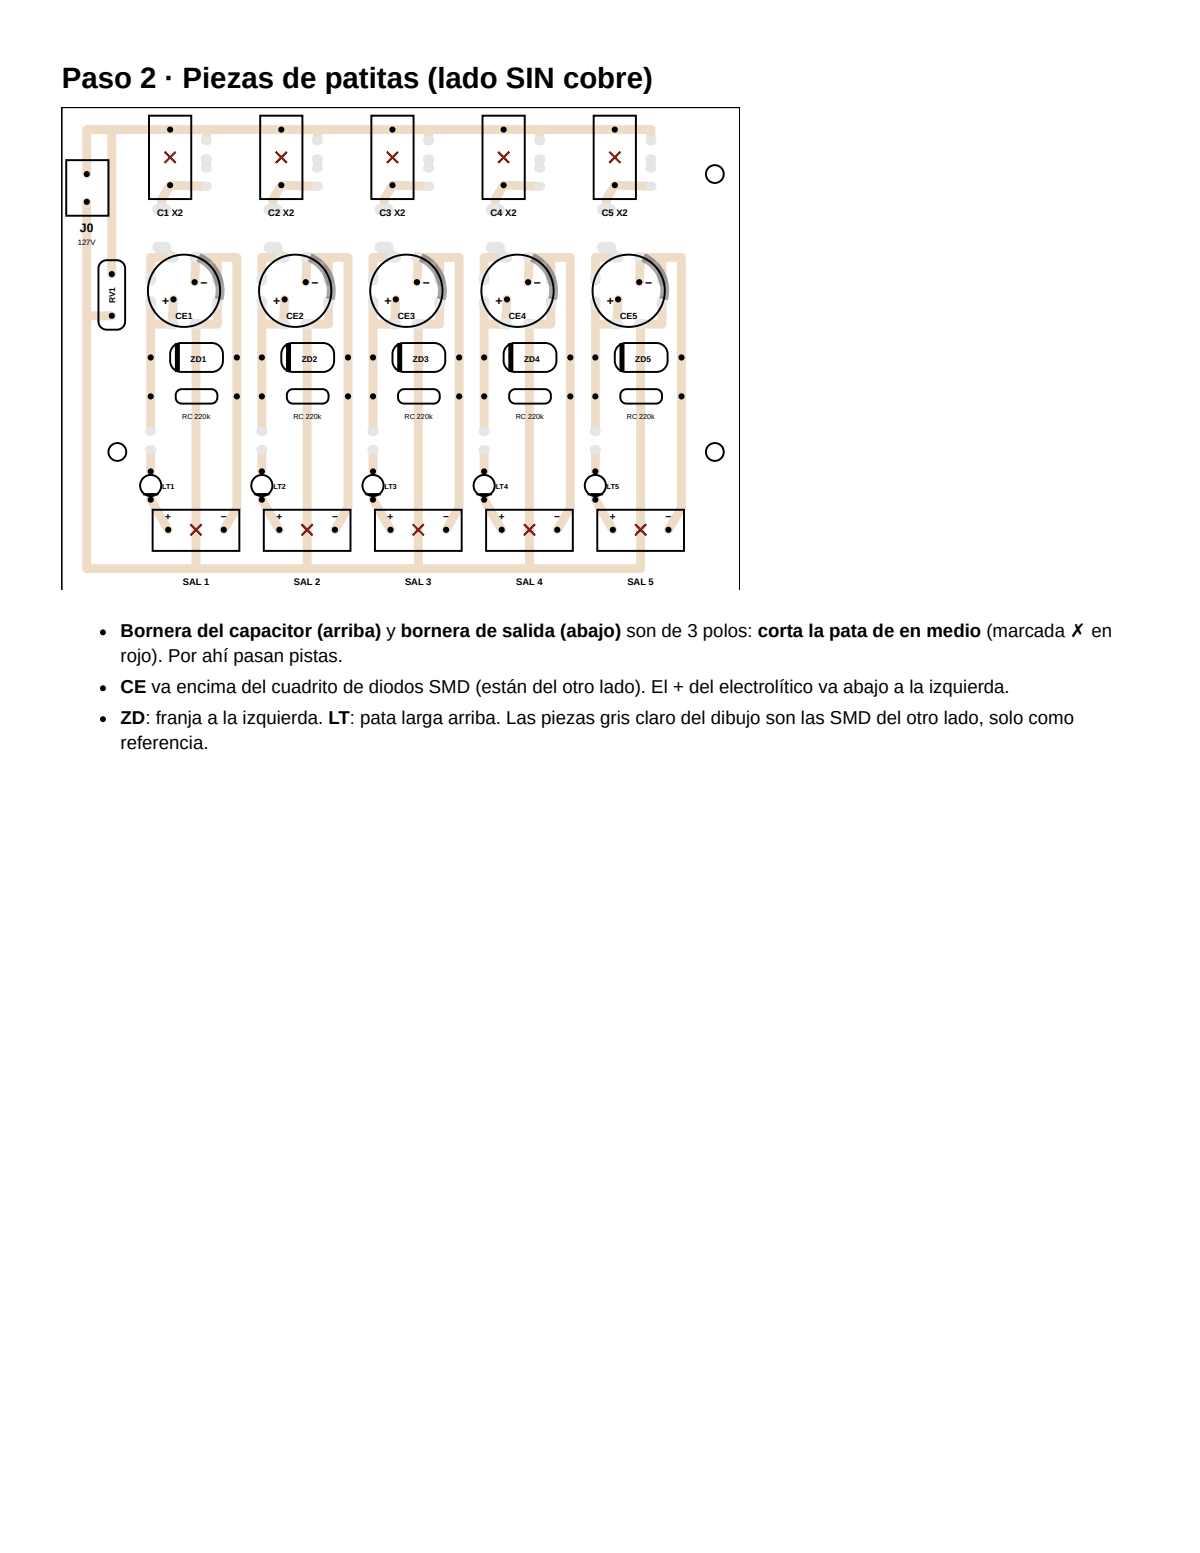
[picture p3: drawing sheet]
<svg xmlns="http://www.w3.org/2000/svg" width="216mm" height="279mm" viewBox="0 0 216 279" stroke-linecap="round" stroke-linejoin="round" font-family="sans-serif">
<path d="M11.1 106.1v-86.8h122v86.8" fill="none" stroke="#000" stroke-width=".3"/>
<g fill="none" stroke="#efdcc6" stroke-width="1.6">
<path d="M15.6 36.3v66h99.7v-44h3.8v-3.8M20.1 23.3v26M37.1 33.5l-6.5-.2-1.5 2.5v1.9M37.1 23.3v2M37.1 28.6v1.6M57.1 33.5l-6.5-.2-1.5 2.5v1.9M57.1 23.3v2M57.1 28.6v1.6M77.1 33.5l-6.5-.2-1.5 2.5v1.9M77.1 23.3v2M77.1 28.6v1.6M97.1 33.5l-6.5-.2-1.5 2.5v1.9"/>
<path d="M97.1 23.3v2M97.1 28.6v1.6M117.1 33.5l-6.5-.2-1.5 2.5v1.9M117.1 25.3v-2h-101.5v8M117.1 28.6v1.6M15.6 56.8h4.5M27.1 58.3v19.3M29.1 44.5l1.9 1.8h-3.9v3.9M31.2 53.9l-.2 4.4h-3.9v-3.8M39.1 50.2v-3.9h-3.8l-.3 4.5M39.1 54.5v3.8h-3.8v44M39.1 46.3h3.5v45l-2.3 4"/>
<path d="M47.1 58.3v19.3M49.1 44.5l1.9 1.8h-3.9v3.9M51.2 53.9l-.2 4.4h-3.9v-3.8M59.1 50.2v-3.9h-3.8l-.3 4.5M59.1 54.5v3.8h-3.8v44M59.1 46.3h3.5v45l-2.3 4M67.1 58.3v19.3M69.1 44.5l1.9 1.8h-3.9v3.9M71.2 53.9l-.2 4.4h-3.9v-3.8M79.1 50.2v-3.9h-3.8l-.3 4.5M79.1 54.5v3.8h-3.8v44M79.1 46.3h3.5v45l-2.3 4"/>
<path d="M87.1 58.3v19.3M89.1 44.5l1.9 1.8h-3.9v3.9M91.2 53.9l-.2 4.4h-3.9v-3.8M99.1 50.2v-3.9h-3.8l-.3 4.5M99.1 54.5v3.8h-3.8v44M99.1 46.3h3.5v45l-2.3 4M107.1 58.3v19.3M109.1 44.5l1.9 1.8h-3.9v3.9M111.2 53.9l-.2 4.4h-3.9v-3.8M119.1 50.2v-3.9h-3.8l-.3 4.5M119.1 46.3h3.5v45l-2.3 4M27.1 80.9v3.9"/>
<path d="M27.1 89.9l3.2 5.4M47.1 80.9v3.9M47.1 89.9l3.2 5.4M67.1 80.9v3.9M67.1 89.9l3.2 5.4M87.1 80.9v3.9M87.1 89.9l3.2 5.4M107.1 80.9v3.9M107.1 89.9l3.2 5.4"/>
</g>
<g fill="#e6e6e6">
<path d="M36.3 24.7a1.01 1.01 0 0 1 1.2-.2 1.01 1.01 0 0 1 .6 1 1.02 1.02 0 0 1-1.1 .6 1.02 1.02 0 0 1-.9-.9z"/>
<path d="M36.3 28a1.01 1.01 0 0 1 1.2-.2 1.01 1.01 0 0 1 .6 1 1.02 1.02 0 0 1-1.1 .6 1.02 1.02 0 0 1-.9-.9z"/>
<path d="M36.3 29.6a1.01 1.01 0 0 1 1.2-.2 1.01 1.01 0 0 1 .6 1 1.02 1.02 0 0 1-1.1 .6 1.02 1.02 0 0 1-.9-.9z"/>
<path d="M36.3 32.9a1.01 1.01 0 0 1 1.2-.2 1.01 1.01 0 0 1 .6 1 1.02 1.02 0 0 1-1.1 .6 1.02 1.02 0 0 1-.9-.9z"/>
<path d="M27.7 37l.5-.3h1.6a1 1 0 0 1 1 1 1 1 0 0 1-1 1h-1.4a1 1 0 0 1-.9-.6 1 1 0 0 1 .2-1.1z"/>
<path d="M27.7 43.8l.5-.3h1.6a1 1 0 0 1 1 1 1 1 0 0 1-1 1h-1.4a1 1 0 0 1-.9-.6 1 1 0 0 1 .2-1.1z"/>
<path d="M30 45.6a1.3 1.3 0 0 1 2.1 .5 1.06 1.06 0 0 1-1.4 1.2 .95 .95 0 0 1-.9-.6 .95 .95 0 0 1 .2-1.1z"/>
<path d="M34.3 45.6a1.3 1.3 0 0 1 2.1 .5 1.06 1.06 0 0 1-1.4 1.2 .95 .95 0 0 1-.9-.6 .95 .95 0 0 1 .2-1.1z"/>
<path d="M26.4 49.2a1.02 1.02 0 0 1 1.3 0 1.02 1.02 0 0 1 .4 1.2 .95 .95 0 0 1-1 1 .95 .95 0 0 1-.9-1v-.7z"/>
<path d="M26.4 53.5a1.02 1.02 0 0 1 1.3 0 1.02 1.02 0 0 1 .4 1.2 .95 .95 0 0 1-1 1 .95 .95 0 0 1-.9-1v-.7z"/>
<path d="M30 57.6a1.3 1.3 0 0 1 2.1 .5 1.06 1.06 0 0 1-1.4 1.2 .95 .95 0 0 1-.9-.6 .95 .95 0 0 1 .2-1.1z"/>
<path d="M34.3 57.6a1.3 1.3 0 0 1 2.1 .5 1.06 1.06 0 0 1-1.4 1.2 .95 .95 0 0 1-.9-.6 .95 .95 0 0 1 .2-1.1z"/>
<path d="M38.4 49.2a1.02 1.02 0 0 1 1.3 0 1.02 1.02 0 0 1 .4 1.2 .95 .95 0 0 1-1 1 .95 .95 0 0 1-.9-1v-.7z"/>
<path d="M38.4 53.5a1.02 1.02 0 0 1 1.3 0 1.02 1.02 0 0 1 .4 1.2 .95 .95 0 0 1-1 1 .95 .95 0 0 1-.9-1v-.7z"/>
<path d="M26.3 77a1.01 1.01 0 0 1 1.2-.2 1.01 1.01 0 0 1 .6 1 1.02 1.02 0 0 1-1.1 .6 1.02 1.02 0 0 1-.9-.9z"/>
<path d="M26.3 80.3a1.01 1.01 0 0 1 1.2-.2 1.01 1.01 0 0 1 .6 1 1.02 1.02 0 0 1-1.1 .6 1.02 1.02 0 0 1-.9-.9z"/>
<path d="M56.3 24.7a1.01 1.01 0 0 1 1.2-.2 1.01 1.01 0 0 1 .6 1 1.02 1.02 0 0 1-1.1 .6 1.02 1.02 0 0 1-.9-.9z"/>
<path d="M56.3 28a1.01 1.01 0 0 1 1.2-.2 1.01 1.01 0 0 1 .6 1 1.02 1.02 0 0 1-1.1 .6 1.02 1.02 0 0 1-.9-.9z"/>
<path d="M56.3 29.6a1.01 1.01 0 0 1 1.2-.2 1.01 1.01 0 0 1 .6 1 1.02 1.02 0 0 1-1.1 .6 1.02 1.02 0 0 1-.9-.9z"/>
<path d="M56.3 32.9a1.01 1.01 0 0 1 1.2-.2 1.01 1.01 0 0 1 .6 1 1.02 1.02 0 0 1-1.1 .6 1.02 1.02 0 0 1-.9-.9z"/>
<path d="M47.7 37l.5-.3h1.6a1 1 0 0 1 1 1 1 1 0 0 1-1 1h-1.4a1 1 0 0 1-.9-.6 1 1 0 0 1 .2-1.1z"/>
<path d="M47.7 43.8l.5-.3h1.6a1 1 0 0 1 1 1 1 1 0 0 1-1 1h-1.4a1 1 0 0 1-.9-.6 1 1 0 0 1 .2-1.1z"/>
<path d="M50 45.6a1.3 1.3 0 0 1 2.1 .5 1.06 1.06 0 0 1-1.4 1.2 .95 .95 0 0 1-.9-.6 .95 .95 0 0 1 .2-1.1z"/>
<path d="M54.3 45.6a1.3 1.3 0 0 1 2.1 .5 1.06 1.06 0 0 1-1.4 1.2 .95 .95 0 0 1-.9-.6 .95 .95 0 0 1 .2-1.1z"/>
<path d="M46.4 49.2a1.02 1.02 0 0 1 1.3 0 1.02 1.02 0 0 1 .4 1.2 .95 .95 0 0 1-1 1 .95 .95 0 0 1-.9-1v-.7z"/>
<path d="M46.4 53.5a1.02 1.02 0 0 1 1.3 0 1.02 1.02 0 0 1 .4 1.2 .95 .95 0 0 1-1 1 .95 .95 0 0 1-.9-1v-.7z"/>
<path d="M50 57.6a1.3 1.3 0 0 1 2.1 .5 1.06 1.06 0 0 1-1.4 1.2 .95 .95 0 0 1-.9-.6 .95 .95 0 0 1 .2-1.1z"/>
<path d="M54.3 57.6a1.3 1.3 0 0 1 2.1 .5 1.06 1.06 0 0 1-1.4 1.2 .95 .95 0 0 1-.9-.6 .95 .95 0 0 1 .2-1.1z"/>
<path d="M58.4 49.2a1.02 1.02 0 0 1 1.3 0 1.02 1.02 0 0 1 .4 1.2 .95 .95 0 0 1-1 1 .95 .95 0 0 1-.9-1v-.7z"/>
<path d="M58.4 53.5a1.02 1.02 0 0 1 1.3 0 1.02 1.02 0 0 1 .4 1.2 .95 .95 0 0 1-1 1 .95 .95 0 0 1-.9-1v-.7z"/>
<path d="M46.3 77a1.01 1.01 0 0 1 1.2-.2 1.01 1.01 0 0 1 .6 1 1.02 1.02 0 0 1-1.1 .6 1.02 1.02 0 0 1-.9-.9z"/>
<path d="M46.3 80.3a1.01 1.01 0 0 1 1.2-.2 1.01 1.01 0 0 1 .6 1 1.02 1.02 0 0 1-1.1 .6 1.02 1.02 0 0 1-.9-.9z"/>
<path d="M76.3 24.7a1.01 1.01 0 0 1 1.2-.2 1.01 1.01 0 0 1 .6 1 1.02 1.02 0 0 1-1.1 .6 1.02 1.02 0 0 1-.9-.9z"/>
<path d="M76.3 28a1.01 1.01 0 0 1 1.2-.2 1.01 1.01 0 0 1 .6 1 1.02 1.02 0 0 1-1.1 .6 1.02 1.02 0 0 1-.9-.9z"/>
<path d="M76.3 29.6a1.01 1.01 0 0 1 1.2-.2 1.01 1.01 0 0 1 .6 1 1.02 1.02 0 0 1-1.1 .6 1.02 1.02 0 0 1-.9-.9z"/>
<path d="M76.3 32.9a1.01 1.01 0 0 1 1.2-.2 1.01 1.01 0 0 1 .6 1 1.02 1.02 0 0 1-1.1 .6 1.02 1.02 0 0 1-.9-.9z"/>
<path d="M67.7 37l.5-.3h1.6a1 1 0 0 1 1 1 1 1 0 0 1-1 1h-1.4a1 1 0 0 1-.9-.6 1 1 0 0 1 .2-1.1z"/>
<path d="M67.7 43.8l.5-.3h1.6a1 1 0 0 1 1 1 1 1 0 0 1-1 1h-1.4a1 1 0 0 1-.9-.6 1 1 0 0 1 .2-1.1z"/>
<path d="M70 45.6a1.3 1.3 0 0 1 2.1 .5 1.06 1.06 0 0 1-1.4 1.2 .95 .95 0 0 1-.9-.6 .95 .95 0 0 1 .2-1.1z"/>
<path d="M74.3 45.6a1.3 1.3 0 0 1 2.1 .5 1.06 1.06 0 0 1-1.4 1.2 .95 .95 0 0 1-.9-.6 .95 .95 0 0 1 .2-1.1z"/>
<path d="M66.4 49.2a1.02 1.02 0 0 1 1.3 0 1.02 1.02 0 0 1 .4 1.2 .95 .95 0 0 1-1 1 .95 .95 0 0 1-.9-1v-.7z"/>
<path d="M66.4 53.5a1.02 1.02 0 0 1 1.3 0 1.02 1.02 0 0 1 .4 1.2 .95 .95 0 0 1-1 1 .95 .95 0 0 1-.9-1v-.7z"/>
<path d="M70 57.6a1.3 1.3 0 0 1 2.1 .5 1.06 1.06 0 0 1-1.4 1.2 .95 .95 0 0 1-.9-.6 .95 .95 0 0 1 .2-1.1z"/>
<path d="M74.3 57.6a1.3 1.3 0 0 1 2.1 .5 1.06 1.06 0 0 1-1.4 1.2 .95 .95 0 0 1-.9-.6 .95 .95 0 0 1 .2-1.1z"/>
<path d="M78.4 49.2a1.02 1.02 0 0 1 1.3 0 1.02 1.02 0 0 1 .4 1.2 .95 .95 0 0 1-1 1 .95 .95 0 0 1-.9-1v-.7z"/>
<path d="M78.4 53.5a1.02 1.02 0 0 1 1.3 0 1.02 1.02 0 0 1 .4 1.2 .95 .95 0 0 1-1 1 .95 .95 0 0 1-.9-1v-.7z"/>
<path d="M66.3 77a1.01 1.01 0 0 1 1.2-.2 1.01 1.01 0 0 1 .6 1 1.02 1.02 0 0 1-1.1 .6 1.02 1.02 0 0 1-.9-.9z"/>
<path d="M66.3 80.3a1.01 1.01 0 0 1 1.2-.2 1.01 1.01 0 0 1 .6 1 1.02 1.02 0 0 1-1.1 .6 1.02 1.02 0 0 1-.9-.9z"/>
<path d="M96.3 24.7a1.01 1.01 0 0 1 1.2-.2 1.01 1.01 0 0 1 .6 1 1.02 1.02 0 0 1-1.1 .6 1.02 1.02 0 0 1-.9-.9z"/>
<path d="M96.3 28a1.01 1.01 0 0 1 1.2-.2 1.01 1.01 0 0 1 .6 1 1.02 1.02 0 0 1-1.1 .6 1.02 1.02 0 0 1-.9-.9z"/>
<path d="M96.3 29.6a1.01 1.01 0 0 1 1.2-.2 1.01 1.01 0 0 1 .6 1 1.02 1.02 0 0 1-1.1 .6 1.02 1.02 0 0 1-.9-.9z"/>
<path d="M96.3 32.9a1.01 1.01 0 0 1 1.2-.2 1.01 1.01 0 0 1 .6 1 1.02 1.02 0 0 1-1.1 .6 1.02 1.02 0 0 1-.9-.9z"/>
<path d="M87.7 37l.5-.3h1.6a1 1 0 0 1 1 1 1 1 0 0 1-1 1h-1.4a1 1 0 0 1-.9-.6 1 1 0 0 1 .2-1.1z"/>
<path d="M87.7 43.8l.5-.3h1.6a1 1 0 0 1 1 1 1 1 0 0 1-1 1h-1.4a1 1 0 0 1-.9-.6 1 1 0 0 1 .2-1.1z"/>
<path d="M90 45.6a1.3 1.3 0 0 1 2.1 .5 1.06 1.06 0 0 1-1.4 1.2 .95 .95 0 0 1-.9-.6 .95 .95 0 0 1 .2-1.1z"/>
<path d="M94.3 45.6a1.3 1.3 0 0 1 2.1 .5 1.06 1.06 0 0 1-1.4 1.2 .95 .95 0 0 1-.9-.6 .95 .95 0 0 1 .2-1.1z"/>
<path d="M86.4 49.2a1.02 1.02 0 0 1 1.3 0 1.02 1.02 0 0 1 .4 1.2 .95 .95 0 0 1-1 1 .95 .95 0 0 1-.9-1v-.7z"/>
<path d="M86.4 53.5a1.02 1.02 0 0 1 1.3 0 1.02 1.02 0 0 1 .4 1.2 .95 .95 0 0 1-1 1 .95 .95 0 0 1-.9-1v-.7z"/>
<path d="M90 57.6a1.3 1.3 0 0 1 2.1 .5 1.06 1.06 0 0 1-1.4 1.2 .95 .95 0 0 1-.9-.6 .95 .95 0 0 1 .2-1.1z"/>
<path d="M94.3 57.6a1.3 1.3 0 0 1 2.1 .5 1.06 1.06 0 0 1-1.4 1.2 .95 .95 0 0 1-.9-.6 .95 .95 0 0 1 .2-1.1z"/>
<path d="M98.4 49.2a1.02 1.02 0 0 1 1.3 0 1.02 1.02 0 0 1 .4 1.2 .95 .95 0 0 1-1 1 .95 .95 0 0 1-.9-1v-.7z"/>
<path d="M98.4 53.5a1.02 1.02 0 0 1 1.3 0 1.02 1.02 0 0 1 .4 1.2 .95 .95 0 0 1-1 1 .95 .95 0 0 1-.9-1v-.7z"/>
<path d="M86.3 77a1.01 1.01 0 0 1 1.2-.2 1.01 1.01 0 0 1 .6 1 1.02 1.02 0 0 1-1.1 .6 1.02 1.02 0 0 1-.9-.9z"/>
<path d="M86.3 80.3a1.01 1.01 0 0 1 1.2-.2 1.01 1.01 0 0 1 .6 1 1.02 1.02 0 0 1-1.1 .6 1.02 1.02 0 0 1-.9-.9z"/>
<path d="M116.3 24.7a1.01 1.01 0 0 1 1.2-.2 1.01 1.01 0 0 1 .6 1 1.02 1.02 0 0 1-1.1 .6 1.02 1.02 0 0 1-.9-.9z"/>
<path d="M116.3 28a1.01 1.01 0 0 1 1.2-.2 1.01 1.01 0 0 1 .6 1 1.02 1.02 0 0 1-1.1 .6 1.02 1.02 0 0 1-.9-.9z"/>
<path d="M116.3 29.6a1.01 1.01 0 0 1 1.2-.2 1.01 1.01 0 0 1 .6 1 1.02 1.02 0 0 1-1.1 .6 1.02 1.02 0 0 1-.9-.9z"/>
<path d="M116.3 32.9a1.01 1.01 0 0 1 1.2-.2 1.01 1.01 0 0 1 .6 1 1.02 1.02 0 0 1-1.1 .6 1.02 1.02 0 0 1-.9-.9z"/>
<path d="M107.7 37l.5-.3h1.6a1 1 0 0 1 1 1 1 1 0 0 1-1 1h-1.4a1 1 0 0 1-.9-.6 1 1 0 0 1 .2-1.1z"/>
<path d="M107.7 43.8l.5-.3h1.6a1 1 0 0 1 1 1 1 1 0 0 1-1 1h-1.4a1 1 0 0 1-.9-.6 1 1 0 0 1 .2-1.1z"/>
<path d="M110 45.6a1.3 1.3 0 0 1 2.1 .5 1.06 1.06 0 0 1-1.4 1.2 .95 .95 0 0 1-.9-.6 .95 .95 0 0 1 .2-1.1z"/>
<path d="M114.3 45.6a1.3 1.3 0 0 1 2.1 .5 1.06 1.06 0 0 1-1.4 1.2 .95 .95 0 0 1-.9-.6 .95 .95 0 0 1 .2-1.1z"/>
<path d="M106.4 49.2a1.02 1.02 0 0 1 1.3 0 1.02 1.02 0 0 1 .4 1.2 .95 .95 0 0 1-1 1 .95 .95 0 0 1-.9-1v-.7z"/>
<path d="M106.4 53.5a1.02 1.02 0 0 1 1.3 0 1.02 1.02 0 0 1 .4 1.2 .95 .95 0 0 1-1 1 .95 .95 0 0 1-.9-1v-.7z"/>
<path d="M110 57.6a1.3 1.3 0 0 1 2.1 .5 1.06 1.06 0 0 1-1.4 1.2 .95 .95 0 0 1-.9-.6 .95 .95 0 0 1 .2-1.1z"/>
<path d="M114.3 57.6a1.3 1.3 0 0 1 2.1 .5 1.06 1.06 0 0 1-1.4 1.2 .95 .95 0 0 1-.9-.6 .95 .95 0 0 1 .2-1.1z"/>
<path d="M118.4 49.2a1.02 1.02 0 0 1 1.3 0 1.02 1.02 0 0 1 .4 1.2 .95 .95 0 0 1-1 1 .95 .95 0 0 1-.9-1v-.7z"/>
<path d="M118.4 53.5a1.02 1.02 0 0 1 1.3 0 1.02 1.02 0 0 1 .4 1.2 .95 .95 0 0 1-1 1 .95 .95 0 0 1-.9-1v-.7z"/>
<path d="M106.3 77a1.01 1.01 0 0 1 1.2-.2 1.01 1.01 0 0 1 .6 1 1.02 1.02 0 0 1-1.1 .6 1.02 1.02 0 0 1-.9-.9z"/>
<path d="M106.3 80.3a1.01 1.01 0 0 1 1.2-.2 1.01 1.01 0 0 1 .6 1 1.02 1.02 0 0 1-1.1 .6 1.02 1.02 0 0 1-.9-.9z"/>
</g>
<g fill="none" stroke="#000" stroke-width=".35">
<path d="M11.9 28.8h7.6v10h-7.6zM26.8 20.8h7.6v15h-7.6zM46.8 20.8h7.6v15h-7.6zM66.8 20.8h7.6v15h-7.6zM86.8 20.8h7.6v15h-7.6zM106.8 20.8h7.6v15h-7.6zM18.2 47.3l.7-.5h2.1a1.5 1.5 0 0 1 1.5 1.5v9.5a1.5 1.5 0 0 1-1.5 1.5h-1.8a1.5 1.5 0 0 1-1.5-1.5v-9.5l.1-.6zM31.2 62.3a2 2 0 0 1 1.4-.6h5.5a2 2 0 0 1 2 2v1.2a2 2 0 0 1-2 2h-5.5a2 2 0 0 1-2-2v-1.2a2 2 0 0 1 .6-1.4zM31.9 70.3l.8-.3h5.3a1.32 1.32 0 0 1 1.1 1.3 1.32 1.32 0 0 1-1.1 1.3h-5.3a1.33 1.33 0 0 1-1.1-.9 1.33 1.33 0 0 1 .3-1.4zM51.2 62.3a2 2 0 0 1 1.4-.6h5.5a2 2 0 0 1 2 2v1.2a2 2 0 0 1-2 2h-5.5a2 2 0 0 1-2-2v-1.2a2 2 0 0 1 .6-1.4zM51.9 70.3l.8-.3h5.3a1.32 1.32 0 0 1 1.1 1.3 1.32 1.32 0 0 1-1.1 1.3h-5.3a1.33 1.33 0 0 1-1.1-.9 1.33 1.33 0 0 1 .3-1.4zM71.2 62.3a2 2 0 0 1 1.4-.6h5.5a2 2 0 0 1 2 2v1.2a2 2 0 0 1-2 2h-5.5a2 2 0 0 1-2-2v-1.2a2 2 0 0 1 .6-1.4z"/>
<path d="M71.9 70.3l.8-.3h5.3a1.32 1.32 0 0 1 1.1 1.3 1.32 1.32 0 0 1-1.1 1.3h-5.3a1.33 1.33 0 0 1-1.1-.9 1.33 1.33 0 0 1 .3-1.4zM91.2 62.3a2 2 0 0 1 1.4-.6h5.5a2 2 0 0 1 2 2v1.2a2 2 0 0 1-2 2h-5.5a2 2 0 0 1-2-2v-1.2a2 2 0 0 1 .6-1.4zM91.9 70.3l.8-.3h5.3a1.32 1.32 0 0 1 1.1 1.3 1.32 1.32 0 0 1-1.1 1.3h-5.3a1.33 1.33 0 0 1-1.1-.9 1.33 1.33 0 0 1 .3-1.4zM111.2 62.3a2 2 0 0 1 1.4-.6h5.5a2 2 0 0 1 2 2v1.2a2 2 0 0 1-2 2h-5.5a2 2 0 0 1-2-2v-1.2a2 2 0 0 1 .6-1.4zM111.9 70.3l.8-.3h5.3a1.32 1.32 0 0 1 1.1 1.3 1.32 1.32 0 0 1-1.1 1.3h-5.3a1.33 1.33 0 0 1-1.1-.9 1.33 1.33 0 0 1 .3-1.4zM27.5 91.7h15.6v7.4h-15.6zM47.5 91.7h15.6v7.4h-15.6zM67.5 91.7h15.6v7.4h-15.6zM87.5 91.7h15.6v7.4h-15.6zM107.5 91.7h15.6v7.4h-15.6z"/>
<circle cx="128.6" cy="31.3" r="1.6"/>
<circle cx="33.1" cy="52.3" r="6.5"/>
<circle cx="53.1" cy="52.3" r="6.5"/>
<circle cx="73.1" cy="52.3" r="6.5"/>
<circle cx="93.1" cy="52.3" r="6.5"/>
<circle cx="113.1" cy="52.3" r="6.5"/>
<circle cx="21.1" cy="81.3" r="1.6"/>
<circle cx="27.1" cy="87.4" r="1.9"/>
<circle cx="47.1" cy="87.4" r="1.9"/>
<circle cx="67.1" cy="87.4" r="1.9"/>
<circle cx="87.1" cy="87.4" r="1.9"/>
<circle cx="107.1" cy="87.4" r="1.9"/>
<circle cx="128.6" cy="81.3" r="1.6"/>
</g>
<g fill="#000">
<path d="M29.6 27.3l2 2zM31.6 27.3l-2 2z"/>
<path d="M49.6 27.3l2 2zM51.6 27.3l-2 2z"/>
<path d="M69.6 27.3l2 2zM71.6 27.3l-2 2z"/>
<path d="M89.6 27.3l2 2zM91.6 27.3l-2 2z"/>
<path d="M109.6 27.3l2 2zM111.6 27.3l-2 2z"/>
<path d="M34.3 94.3l2 2zM36.3 94.3l-2 2z"/>
<path d="M54.3 94.3l2 2zM56.3 94.3l-2 2z"/>
<path d="M74.3 94.3l2 2zM74.3 96.3l2-2z"/>
<path d="M94.3 94.3l2 2zM96.3 94.3l-2 2z"/>
<path d="M114.3 94.3l2 2zM116.3 94.3l-2 2z"/>
<circle cx="15.6" cy="36.3" r=".55"/>
<circle cx="15.6" cy="31.3" r=".55"/>
<circle cx="30.6" cy="23.3" r=".55"/>
<circle cx="30.6" cy="33.3" r=".55"/>
<circle cx="50.6" cy="23.3" r=".55"/>
<circle cx="50.6" cy="33.3" r=".55"/>
<circle cx="70.6" cy="23.3" r=".55"/>
<circle cx="70.6" cy="33.3" r=".55"/>
<circle cx="90.6" cy="23.3" r=".55"/>
<circle cx="90.6" cy="33.3" r=".55"/>
<circle cx="110.6" cy="23.3" r=".55"/>
<circle cx="110.6" cy="33.3" r=".55"/>
<circle cx="20.1" cy="49.3" r=".55"/>
<circle cx="20.1" cy="56.8" r=".55"/>
<circle cx="31.2" cy="53.9" r=".55"/>
<circle cx="35" cy="50.8" r=".55"/>
<circle cx="51.2" cy="53.9" r=".55"/>
<circle cx="55" cy="50.8" r=".55"/>
<circle cx="71.2" cy="53.9" r=".55"/>
<circle cx="75" cy="50.8" r=".55"/>
<circle cx="91.2" cy="53.9" r=".55"/>
<circle cx="95" cy="50.8" r=".55"/>
<circle cx="111.2" cy="53.9" r=".55"/>
<circle cx="115" cy="50.8" r=".55"/>
<circle cx="27.1" cy="64.3" r=".55"/>
<circle cx="27.1" cy="71.3" r=".55"/>
<circle cx="42.6" cy="64.3" r=".55"/>
<circle cx="42.6" cy="71.3" r=".55"/>
<circle cx="47.1" cy="64.3" r=".55"/>
<circle cx="47.1" cy="71.3" r=".55"/>
<circle cx="62.6" cy="64.3" r=".55"/>
<circle cx="62.6" cy="71.3" r=".55"/>
<circle cx="67.1" cy="64.3" r=".55"/>
<circle cx="67.1" cy="71.3" r=".55"/>
<circle cx="82.6" cy="64.3" r=".55"/>
<circle cx="82.6" cy="71.3" r=".55"/>
<circle cx="87.1" cy="64.3" r=".55"/>
<circle cx="87.1" cy="71.3" r=".55"/>
<circle cx="102.6" cy="64.3" r=".55"/>
<circle cx="102.6" cy="71.3" r=".55"/>
<circle cx="107.1" cy="64.3" r=".55"/>
<circle cx="107.1" cy="71.3" r=".55"/>
<circle cx="122.6" cy="64.3" r=".55"/>
<circle cx="122.6" cy="71.3" r=".55"/>
<circle cx="27.1" cy="89.9" r=".55"/>
<circle cx="27.1" cy="84.8" r=".55"/>
<circle cx="30.3" cy="95.3" r=".55"/>
<circle cx="40.3" cy="95.3" r=".55"/>
<circle cx="47.1" cy="89.9" r=".55"/>
<circle cx="47.1" cy="84.8" r=".55"/>
<circle cx="50.3" cy="95.3" r=".55"/>
<circle cx="60.3" cy="95.3" r=".55"/>
<circle cx="67.1" cy="89.9" r=".55"/>
<circle cx="67.1" cy="84.8" r=".55"/>
<circle cx="70.3" cy="95.3" r=".55"/>
<circle cx="80.3" cy="95.3" r=".55"/>
<circle cx="87.1" cy="89.9" r=".55"/>
<circle cx="87.1" cy="84.8" r=".55"/>
<circle cx="90.3" cy="95.3" r=".55"/>
<circle cx="100.3" cy="95.3" r=".55"/>
<circle cx="107.1" cy="89.9" r=".55"/>
<circle cx="107.1" cy="84.8" r=".55"/>
<circle cx="110.3" cy="95.3" r=".55"/>
<circle cx="120.3" cy="95.3" r=".55"/>
<circle cx="18.5" cy="113.8" r=".53"/>
<circle cx="18.5" cy="123.8" r=".53"/>
<circle cx="18.5" cy="129.4" r=".53"/>
</g>
<g fill="none" stroke="#c00" stroke-width=".4">
<path d="M29.6 27.3l2 2M31.6 27.3l-2 2M49.6 27.3l2 2M51.6 27.3l-2 2M69.6 27.3l2 2M71.6 27.3l-2 2M89.6 27.3l2 2M91.6 27.3l-2 2M109.6 27.3l2 2M111.6 27.3l-2 2M34.3 94.3l2 2M36.3 94.3l-2 2"/>
<path d="M54.3 94.3l2 2M56.3 94.3l-2 2M74.3 94.3l2 2M76.3 94.3l-2 2M94.3 94.3l2 2M96.3 94.3l-2 2M114.3 94.3l2 2M116.3 94.3l-2 2"/>
</g>
<path d="M35.7 46.3a6.5 6.5 0 0 1 3.7 7.5M55.7 46.3a6.5 6.5 0 0 1 3.7 7.5M75.7 46.3a6.5 6.5 0 0 1 3.7 7.5M95.7 46.3a6.5 6.5 0 0 1 3.7 7.5M115.7 46.3a6.5 6.5 0 0 1 3.7 7.5" fill="none" stroke="#000" stroke-width="1.6" stroke-linecap="butt"/>
<path d="M31.9 61.7v5.2M51.9 61.7v5.2M71.9 61.7v5.2M91.9 61.7v5.2M111.9 61.7v5.2" fill="none" stroke="#000" stroke-width=".9" stroke-linecap="butt"/>
<path d="M25.7 88.9h2.8M45.7 88.9h2.8M65.7 88.9h2.8M85.7 88.9h2.8M105.7 88.9h2.8" fill="none" stroke="#000" stroke-width=".4"/>
<text font-size="5.3" x="11.1" y="15.9">Paso 2 · Piezas de patitas (lado SIN cobre)</text>
<g font-size="3.3">
<text x="21.7" y="114.6">Bornera del capacitor (arriba) y bornera de salida (abajo) son de 3 polos: corta la pata de en medio (marcada ✗ en</text>
<text x="21.7" y="119.1">rojo). Por ahí pasan pistas.</text>
<text x="21.7" y="124.6">CE va encima del cuadrito de diodos SMD (están del otro lado). El + del electrolítico va abajo a la izquierda.</text>
<text x="21.7" y="130.2">ZD: franja a la izquierda. LT: pata larga arriba. Las piezas gris claro del dibujo son las SMD del otro lado, solo como</text>
<text x="21.7" y="134.7">referencia.</text>
</g>
<g font-size="2.2">
<text x="14.4" y="41.8">J0</text>
<text x="36.1" y="51.7">−</text>
<text x="56.1" y="51.7">−</text>
<text x="76.1" y="51.7">−</text>
<text x="96.1" y="51.7">−</text>
<text x="116.1" y="51.7">−</text>
<text x="29.2" y="54.9">+</text>
<text x="49.2" y="54.9">+</text>
<text x="69.2" y="54.9">+</text>
<text x="89.2" y="54.9">+</text>
<text x="109.2" y="54.9">+</text>
</g>
<g font-size="1.8">
<text x="29.7" y="93.5">+</text>
<text x="39.7" y="93.5">−</text>
<text x="49.7" y="93.5">+</text>
<text x="59.7" y="93.5">−</text>
<text x="69.7" y="93.5">+</text>
<text x="79.7" y="93.5">−</text>
<text x="89.7" y="93.5">+</text>
<text x="99.7" y="93.5">−</text>
<text x="109.7" y="93.5">+</text>
<text x="119.7" y="93.5">−</text>
</g>
<g font-size="1.7">
<text x="28.3" y="38.8">C1 X2</text>
<text x="48.3" y="38.8">C2 X2</text>
<text x="68.3" y="38.8">C3 X2</text>
<text x="88.3" y="38.8">C4 X2</text>
<text x="108.3" y="38.8">C5 X2</text>
<text x="32.9" y="105.3">SAL 1</text>
<text x="52.9" y="105.3">SAL 2</text>
<text x="72.9" y="105.3">SAL 3</text>
<text x="92.9" y="105.3">SAL 4</text>
<text x="112.9" y="105.3">SAL 5</text>
</g>
<g font-size="1.6">
<text x="31.6" y="57.3">CE1</text>
<text x="51.6" y="57.3">CE2</text>
<text x="71.6" y="57.3">CE3</text>
<text x="91.6" y="57.3">CE4</text>
<text x="111.6" y="57.3">CE5</text>
</g>
<g font-size="1.5">
<text x="20.7" y="54.6" transform="rotate(-90 20.7 54.6)">RV1</text>
<text x="34.3" y="65.1">ZD1</text>
<text x="54.3" y="65.1">ZD2</text>
<text x="74.3" y="65.1">ZD3</text>
<text x="94.3" y="65.1">ZD4</text>
<text x="114.3" y="65.1">ZD5</text>
</g>
<text font-size="1.4" x="14" y="44.1">127V</text>
<g font-size="1.3">
<text x="32.8" y="75.3">RC 220k</text>
<text x="52.8" y="75.3">RC 220k</text>
<text x="72.8" y="75.3">RC 220k</text>
<text x="92.8" y="75.3">RC 220k</text>
<text x="112.8" y="75.3">RC 220k</text>
<text x="29.2" y="87.9">LT1</text>
<text x="49.2" y="87.9">LT2</text>
<text x="69.2" y="87.9">LT3</text>
<text x="89.2" y="87.9">LT4</text>
<text x="109.2" y="87.9">LT5</text>
</g>
</svg>
